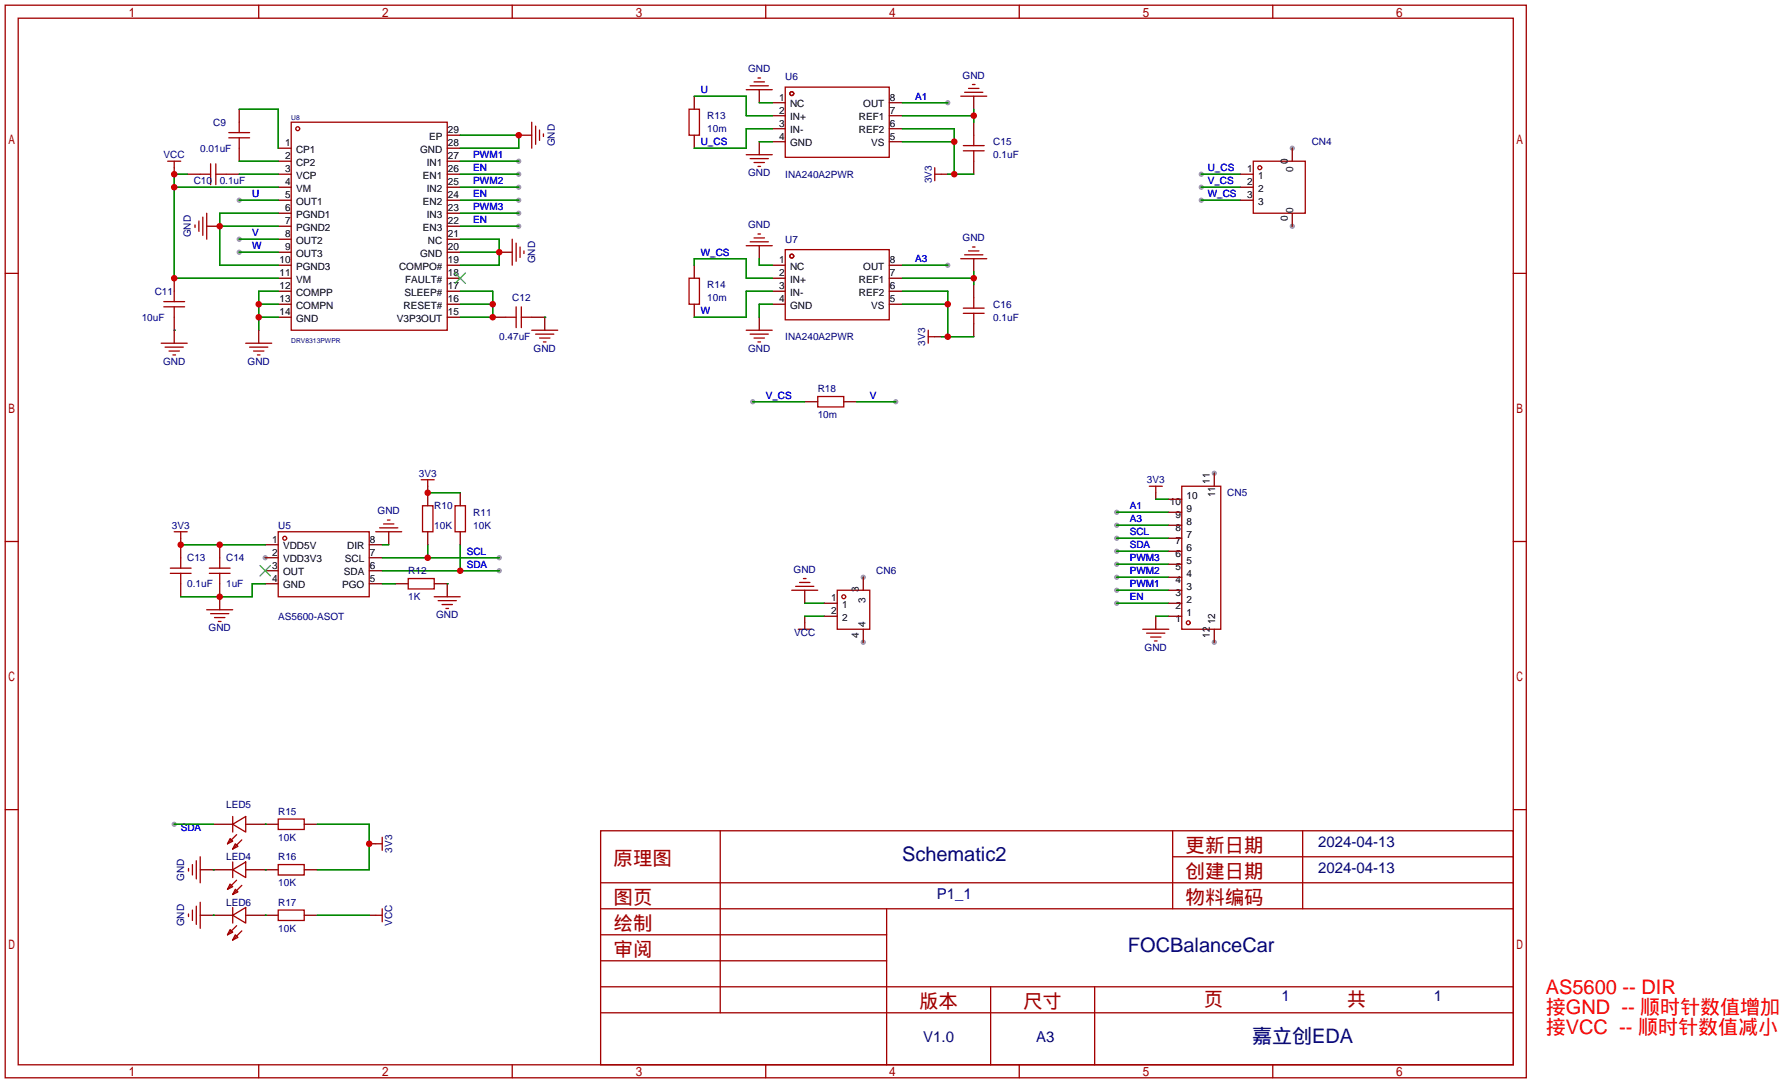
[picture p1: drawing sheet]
<svg xmlns="http://www.w3.org/2000/svg" width="349mm" height="212mm" viewBox="0 0 349 212" stroke-linecap="round" stroke-linejoin="round" font-family="sans-serif">
<g fill="#999">
<circle cx="51.8" cy="109" r=".51"/>
<circle cx="252.5" cy="44.2" r=".51"/>
<circle cx="252.5" cy="29" r=".51"/>
<circle cx="237.2" cy="92.5" r=".51"/>
<circle cx="237.2" cy="125.5" r=".51"/>
<circle cx="168.7" cy="112.8" r=".51"/>
<circle cx="168.7" cy="125.5" r=".51"/>
<circle cx="46.7" cy="39.1" r=".51"/>
<circle cx="46.7" cy="46.7" r=".51"/>
<circle cx="46.7" cy="49.3" r=".51"/>
<circle cx="101.3" cy="31.5" r=".51"/>
<circle cx="101.3" cy="34" r=".51"/>
<circle cx="101.3" cy="36.6" r=".51"/>
<circle cx="101.3" cy="39.1" r=".51"/>
<circle cx="101.3" cy="41.7" r=".51"/>
<circle cx="101.3" cy="44.2" r=".51"/>
<circle cx="97.5" cy="109" r=".51"/>
<circle cx="97.5" cy="111.5" r=".51"/>
<circle cx="185.2" cy="20.1" r=".51"/>
<circle cx="185.2" cy="51.8" r=".51"/>
<circle cx="34" cy="161" r=".51"/>
<circle cx="234.7" cy="34" r=".51"/>
<circle cx="234.7" cy="36.6" r=".51"/>
<circle cx="234.7" cy="39.1" r=".51"/>
<circle cx="175" cy="78.5" r=".51"/>
<circle cx="147.1" cy="78.5" r=".51"/>
<circle cx="218.2" cy="100.1" r=".51"/>
<circle cx="218.2" cy="102.6" r=".51"/>
<circle cx="218.2" cy="105.2" r=".51"/>
<circle cx="218.2" cy="107.7" r=".51"/>
<circle cx="218.2" cy="110.2" r=".51"/>
<circle cx="218.2" cy="112.8" r=".51"/>
<circle cx="218.2" cy="115.3" r=".51"/>
<circle cx="218.2" cy="117.9" r=".51"/>
</g>
<g fill="none" stroke="#a10000" stroke-width=".25">
<path d="M1 1h297.2v209.6h-297.2zM3.6 3.6h292.1v204.4h-292.1zM50.5 1v2.6M100.1 1v2.6M145.8 17.5h5.1M146.6 16.8h3.5M147.3 16h2.1M148.1 15.2h.5M149.6 1v2.6M153.4 17h20.3v13.7h-20.3zM187.7 18.8h5.1M188.5 18h3.5"/>
<path d="M189.2 17.3h2.1M190 16.5h.5M199.1 1v2.6M248.7 1v2.6M32.8 31.5h2.5M34 31.5v1.3M39.1 34h2M41.1 32v4.1M42.2 34h2M42.2 32v4.1M44.7 26.9h4.1M44.7 25.9h4.1"/>
<path d="M46.7 23.9v2M46.7 26.9v2.1M56.9 23.9h30.5v40.6h-30.5zM103.9 23.9v5.1M104.6 24.6v3.6M105.4 25.4v2M106.2 26.2v.5M134.6 21.3h2.1v5.1h-2.1zM145.8 30.2h5.1M146.6 31h3.5M147.3 31.8h2.1M148.1 32.5h.5"/>
<path d="M182.6 34h1.3M182.6 32.8v2.5M188.2 29.5h4.1M188.2 28.4h4.1M190.2 26.4v2M190.2 29.5v2M244.9 31.5h10.1v10.2h-10.1zM1 53.4h2.6M32 59.9h4.1M32 58.9h4.1M34 56.9v2M34 59.9v2.1"/>
<path d="M38.1 43.9v.5M38.9 43.2v2M39.6 42.4v3.6M40.4 41.7v5M100.1 46.7v5.1M100.8 47.5v3.6M100.8 59.9v4.1M101.6 48.3v2M101.9 59.9v4.1M102.4 49v.5M134.6 54.4h2.1v5h-2.1zM145.8 48h5.1"/>
<path d="M146.6 47.2h3.5M147.3 46.5h2.1M148.1 45.7h.5M153.4 48.8h20.3v13.7h-20.3zM187.7 50.5h5.1M188.5 49.8h3.5M189.2 49h2.1M190 48.3h.5M190.2 58.2v2M295.7 53.4h2.5M31.5 67.1h5.1M32.3 67.8h3.5"/>
<path d="M33 68.6h2.1M33.8 69.3h.5M48 67.1h5.1M48.8 67.8h3.5M49.5 68.6h2.1M50.3 69.3h.5M98.8 62h2M101.9 62h2M103.9 64.5h5.1M104.6 65.3h3.6M105.4 66h2M106.2 66.8h.5"/>
<path d="M145.8 64.5h5.1M146.6 65.3h3.5M147.3 66h2.1M148.1 66.8h.5M159.8 77.5h5v2h-5zM181.4 64.5v2.6M181.4 65.8h1.2M188.2 61.2h4.1M188.2 60.2h4.1M190.2 61.2v2M82.3 93.7h2.5M82.5 98.8h2.1v5.1h-2.1z"/>
<path d="M83.6 93.7v1.3M88.9 98.8h2v5.1h-2zM224.5 95h2.6M225.8 95v1.3M230.9 95h7.6v27.9h-7.6zM1 105.8h2.6M33.3 112h4M33.3 111h4M34 103.9h2.6M35.3 103.9v1.3M35.3 109v2M35.3 112v2"/>
<path d="M40.4 119.1h5.1M40.9 112h4.1M40.9 111h4.1M41.1 119.9h3.6M42.9 109v2M42.9 112v2M54.4 103.9h17.7v12.7h-17.7zM73.4 103.9h5.1M74.2 103.1h3.5M74.9 102.4h2.1M75.7 101.6h.5M79.8 113h5v2.1h-5z"/>
<path d="M84.8 116.6h5.1M85.6 117.3h3.6M86.4 118.1h2M87.1 118.9h.5M154.7 115.3h5.1M155.4 114.6h3.6M156.2 113.8h2M157 113h.5M163.6 115.3h6.3v7.6h-6.3zM295.7 105.8h2.5M41.9 120.6h2M42.7 121.4h.5"/>
<path d="M156 122.9h2.5M157.2 121.7v1.2M223.3 122.9h5M224 123.7h3.6M224.8 124.5h2M225.6 125.2h.5M1 158.2h2.6M45.5 159.5v3.1M295.7 158.2h2.5M36.8 169.7v.5M36.8 178.6v.5M37.6 168.9v2"/>
<path d="M37.6 177.8v2M38.4 168.1v3.6M38.4 177v3.6M39.1 167.4v5.1M39.1 176.3v5.1M45 172.7l.5 .5-1.1 .5zM45 163.8l.5 .5-1.1 .5zM45.5 169.9l2.5-1.5v3.1zM45.5 161l2.5-1.5v3.1zM45.5 178.8l2.5-1.5v3zM45.5 168.4v3.1M45.5 177.3v3"/>
<path d="M46 173.7l.5 .5-1 .6zM46 164.8l.5 .6-1 .5zM46.2 172l-1.8 1.7M46.2 163.1l-1.8 1.7M47.2 173l-1.7 1.8M47.2 164.1l-1.7 1.8M54.4 160h5v2.1h-5zM54.4 168.9h5v2h-5zM54.4 177.8h5v2h-5zM73.4 164.8h1.3M73.4 178.8h1.3M74.7 163.6v2.5"/>
<path d="M74.7 177.5v2.6M117.3 162.3h178.4v45.7h-178.4zM117.3 177.5h178.4M117.3 172.5h178.4M140.7 162.3v35.6M173.2 177.5v30.5M229.1 162.3v15.2M229.1 167.4h66.6M254.5 162.3v15.2M45 181.6l.5 .5-1.1 .5zM46 182.6l.5 .5-1 .5zM46.2 180.8l-1.8 1.8"/>
<path d="M47.2 181.9l-1.7 1.7M117.3 182.6h55.9M117.3 197.9h178.4M117.3 192.8h178.4M117.3 187.7h55.9M193.5 192.8v15.2M213.9 192.8v15.2M50.5 208v2.6M100.1 208v2.6M149.6 208v2.6M199.1 208v2.6M248.7 208v2.6"/>
<circle cx="154.7" cy="18.3" r=".38"/>
<circle cx="58.2" cy="25.1" r=".38"/>
<circle cx="246.1" cy="32.8" r=".38"/>
<circle cx="154.7" cy="50" r=".38"/>
<circle cx="55.6" cy="105.2" r=".38"/>
<circle cx="164.8" cy="116.6" r=".38"/>
<circle cx="232.2" cy="121.7" r=".38"/>
</g>
<g fill="none" stroke="#870000" stroke-width=".25">
<path d="M135.6 18.8v2.5M148.3 17.5v2.6M190.2 18.8v2.5M34 32.8v1.2M36.6 34h2.5M44.2 34h2.5M46.7 21.3v2.6M46.7 29v2.5M54.4 29h2.5M54.4 31.5h2.5M54.4 34h2.5M54.4 36.6h2.5"/>
<path d="M54.4 39.1h2.5M87.4 29h2.5M87.4 31.5h2.5M87.4 34h2.5M87.4 36.6h2.5M87.4 39.1h2.5M87.4 26.4h2.5M101.3 26.4h2.6M135.6 26.4v2.6M148.3 27.7v2.5M150.9 20.1h2.5M150.9 22.6h2.5"/>
<path d="M150.9 25.1h2.5M150.9 27.7h2.5M173.7 20.1h2.6M173.7 22.6h2.6M173.7 25.1h2.6M173.7 27.7h2.6M183.9 34h1.3M190.2 23.9v2.5M190.2 31.5v2.5M242.3 34h2.6M242.3 36.6h2.6M242.3 39.1h2.6"/>
<path d="M252.5 29v2.5M34 54.4v2.5M40.4 44.2h2.5M54.4 51.8h2.5M54.4 54.4h2.5M54.4 56.9h2.5M54.4 59.4h2.5M54.4 41.7h2.5M54.4 44.2h2.5M54.4 46.7h2.5M54.4 49.3h2.5M87.4 51.8h2.5"/>
<path d="M87.4 54.4h2.5M87.4 56.9h2.5M87.4 59.4h2.5M87.4 41.7h2.5M87.4 44.2h2.5M87.4 46.7h2.5M87.4 49.3h2.5M97.5 49.3h2.6M135.6 51.8v2.6M135.6 59.4v2.6M148.3 48v2.5M150.9 51.8h2.5"/>
<path d="M150.9 54.4h2.5M150.9 56.9h2.5M150.9 59.4h2.5M173.7 51.8h2.6M173.7 54.4h2.6M173.7 56.9h2.6M173.7 59.4h2.6M190.2 50.5v2.6M190.2 55.6v2.6M252.5 41.7v2.5M34 62v5.1M50.5 64.5v2.6"/>
<path d="M54.4 62h2.5M87.4 62h2.5M96.3 62h2.5M103.9 62h2.5v2.5M148.3 62v2.5M157.2 78.5h2.6M164.8 78.5h2.6M182.6 65.8h1.3M190.2 63.2v2.6M83.6 95v3.8M89.9 96.3v2.5M225.8 96.3v1.2"/>
<path d="M228.3 97.5h2.6M237.2 92.5v2.5M35.3 105.2v3.8M35.3 114v2.6M42.9 106.4v2.6M42.9 114v5.1M51.8 106.4h2.6M51.8 109h2.6M51.8 111.5h2.6M51.8 114h2.6M72.1 106.4h2.6M72.1 109h2.6"/>
<path d="M72.1 111.5h2.6M72.1 114h2.6M75.9 103.9v2.5M77.2 114h2.6M83.6 103.9v2.5M84.8 114h2.6v2.6M89.9 103.9v2.5M157.2 115.3v2.6M161 117.9h2.6M168.7 112.8v2.5M228.3 117.9h2.6M228.3 115.3h2.6"/>
<path d="M228.3 112.8h2.6M228.3 110.2h2.6M228.3 107.7h2.6M228.3 105.2h2.6M228.3 102.6h2.6M228.3 100.1h2.6M157.2 120.4v1.3M161 120.4h2.6M168.7 122.9v2.6M225.8 120.4v2.5M228.3 120.4h2.6M237.2 122.9v2.6"/>
<path d="M39.1 169.9h6.4M39.1 178.8h6.4M41.7 161h3.8M48 161h6.4M48 169.9h6.4M48 178.8h6.4M59.4 161h2.6M59.4 169.9h2.6M59.4 178.8h2.6M72.1 178.8h1.3M72.1 164.8h1.3"/>
</g>
<path d="M88.9 53.3l2 2.1M90.9 53.3l-2 2.1M50.8 110.5l2 2M52.8 110.5l-2 2" fill="none" stroke="#3c3" stroke-width=".25"/>
<g fill="none" stroke="#008700" stroke-width=".25">
<path d="M135.6 18.8h10.2v3.8h5.1M34 36.6h20.4M36.6 34h-2.6v20.4h20.4M46.7 31.5h7.7M46.7 21.3h7.7v7.7M46.7 34h7.7M46.7 39.1h7.7M89.9 31.5h11.4M89.9 34h11.4M89.9 36.6h11.4M89.9 39.1h11.4M89.9 26.4h11.4v2.6h-11.4"/>
<path d="M148.3 20.1h2.6M148.3 27.7h2.6M150.9 25.1h-5.1v3.9h-10.2M176.3 20.1h8.9M176.3 22.6h13.9M176.3 25.1h10.1v8.9M176.3 27.7h10.1M185.2 34h5M190.2 21.3v2.6M234.7 34h7.6M234.7 36.6h7.6M234.7 39.1h7.6"/>
<path d="M42.9 44.2h11.5M46.7 46.7h7.7M46.7 49.3h7.7M50.5 59.4h3.9M54.4 56.9h-3.9v7.6M54.4 41.7h-11.5v10.1h11.5M89.9 46.7h7.6v5.1h-7.6M89.9 49.3h7.6M89.9 56.9h6.4v5.1h-6.4M89.9 59.4h6.4M89.9 44.2h11.4M89.9 41.7h11.4"/>
<path d="M135.6 51.8v-1.3h10.2v3.9h5.1M148.3 50.5v1.3h2.6M150.9 56.9h-5.1v5.1h-10.2M150.9 59.4h-2.6v2.6M176.3 54.4h13.9M176.3 59.4h8.9M176.3 56.9h8.9v8.9M176.3 51.8h8.9M190.2 53.1v2.5M34 64.5h.1M50.5 62h3.9M106.4 62h.1"/>
<path d="M147.1 78.5h10.1M167.4 78.5h7.6M183.9 65.8h6.3M83.6 96.3h6.3M225.8 97.5h2.5M35.3 106.4h16.5M51.8 114h-2.5v2.6h-14M74.7 114h2.5M74.7 106.4h1.2M74.7 109h22.8M74.7 111.5h22.8M83.6 106.4v2.6"/>
<path d="M87.4 114h.1M89.9 106.4v5.1M157.2 117.9h3.8M218.2 100.1h10.1M218.2 102.6h10.1M218.2 105.2h10.1M218.2 107.7h10.1M218.2 110.2h10.1M218.2 112.8h10.1M218.2 115.3h10.1M218.2 117.9h10.1M157.2 120.4h3.8"/>
<path d="M225.8 120.4h2.5M34 161h7.7M41.7 169.9h.1M41.7 178.8h.1M51.8 169.9h.1M51.8 161h.1M51.8 178.8h.1M62 161h10.1v8.9h-10.1M62 178.8h10.1"/>
</g>
<g fill="#c00">
<circle cx="34" cy="36.6" r=".63"/>
<circle cx="34" cy="34" r=".63"/>
<circle cx="34" cy="54.4" r=".63"/>
<circle cx="50.5" cy="62" r=".63"/>
<circle cx="50.5" cy="59.4" r=".63"/>
<circle cx="42.9" cy="44.2" r=".63"/>
<circle cx="101.3" cy="26.4" r=".63"/>
<circle cx="97.5" cy="49.3" r=".63"/>
<circle cx="96.3" cy="59.4" r=".63"/>
<circle cx="96.3" cy="62" r=".63"/>
<circle cx="42.9" cy="116.6" r=".63"/>
<circle cx="35.3" cy="106.4" r=".63"/>
<circle cx="42.9" cy="106.4" r=".63"/>
<circle cx="83.6" cy="109" r=".63"/>
<circle cx="89.9" cy="111.5" r=".63"/>
<circle cx="83.6" cy="96.3" r=".63"/>
<circle cx="190.2" cy="22.6" r=".63"/>
<circle cx="186.4" cy="34" r=".63"/>
<circle cx="186.4" cy="27.7" r=".63"/>
<circle cx="190.2" cy="54.4" r=".63"/>
<circle cx="185.2" cy="65.8" r=".63"/>
<circle cx="185.2" cy="59.4" r=".63"/>
<circle cx="72.1" cy="164.8" r=".63"/>
</g>
<g font-size="3.9" fill="#000080">
<text x="176.2" y="168.2">Schematic2</text>
<text x="220.4" y="185.9">FOCBalanceCar</text>
<text x="244.6" y="203.7">嘉立创EDA</text>
</g>
<g font-size="3.9" fill="#f00">
<text x="302" y="194.2">AS5600 -- DIR</text>
<text x="302" y="198.1">接GND -- 顺时针数值增加</text>
<text x="302" y="202">接VCC -- 顺时针数值减小</text>
</g>
<g font-size="3.8" fill="#a00000">
<text x="231.6" y="166.4">更新日期</text>
<text x="119.9" y="168.9">原理图</text>
<text x="231.6" y="171.5">创建日期</text>
<text x="119.9" y="176.5">图页</text>
<text x="231.6" y="176.5">物料编码</text>
<text x="119.9" y="181.6">绘制</text>
<text x="119.9" y="186.7">审阅</text>
<text x="179.6" y="196.9">版本</text>
<text x="199.9" y="196.9">尺寸</text>
<text x="235.2" y="196.6">页</text>
<text x="263.1" y="196.6">共</text>
</g>
<g font-size="2.9" fill="#000080">
<text x="257.6" y="165.4">2024-04-13</text>
<text x="257.6" y="170.5">2024-04-13</text>
<text x="183" y="175.6">P1_1</text>
<text x="250.4" y="195.7">1</text>
<text x="280.1" y="195.7">1</text>
<text x="180.4" y="203.5">V1.0</text>
<text x="202.4" y="203.5">A3</text>
</g>
<g font-size="2" fill="#000080">
<text x="146.2" y="14.1">GND</text>
<text x="153.4" y="15.7">U6</text>
<text x="188.1" y="15.4">GND</text>
<text x="138.2" y="23.3">R13</text>
<text x="39.1" y="29.6">0.01uF</text>
<text x="41.7" y="24.6">C9</text>
<text x="108.4" y="28.6" transform="rotate(-90 108.4 28.6)">GND</text>
<text x="138.2" y="25.8">10m</text>
<text x="194.1" y="28.4">C15</text>
<text x="256.3" y="28.4">CN4</text>
<text x="32" y="30.9">VCC</text>
<text x="37.8" y="36">C10</text>
<text x="42.9" y="36">0.1uF</text>
<text x="146.2" y="34.4">GND</text>
<text x="153.4" y="34.7">INA240A2PWR</text>
<text x="182" y="35.8" transform="rotate(-90 182 35.8)">3V3</text>
<text x="194.1" y="30.9">0.1uF</text>
<text x="37.3" y="46.4" transform="rotate(-90 37.3 46.4)">GND</text>
<text x="146.2" y="44.6">GND</text>
<text x="153.4" y="47.4">U7</text>
<text x="188.1" y="47.1">GND</text>
<text x="104.6" y="51.4" transform="rotate(-90 104.6 51.4)">GND</text>
<text x="30.2" y="57.6">C11</text>
<text x="100.1" y="58.9">C12</text>
<text x="138.2" y="56.3">R14</text>
<text x="138.2" y="58.9">10m</text>
<text x="27.7" y="62.7">10uF</text>
<text x="194.1" y="60.1">C16</text>
<text x="194.1" y="62.7">0.1uF</text>
<text x="31.9" y="71.3">GND</text>
<text x="48.4" y="71.3">GND</text>
<text x="97.5" y="66.5">0.47uF</text>
<text x="104.3" y="68.7">GND</text>
<text x="146.2" y="68.7">GND</text>
<text x="153.4" y="66.5">INA240A2PWR</text>
<text x="180.8" y="67.5" transform="rotate(-90 180.8 67.5)">3V3</text>
<text x="159.8" y="76.6">R18</text>
<text x="159.8" y="81.7">10m</text>
<text x="81.8" y="93.1">3V3</text>
<text x="224.1" y="94.4">3V3</text>
<text x="73.8" y="100.5">GND</text>
<text x="84.8" y="99.5">R10</text>
<text x="92.5" y="100.8">R11</text>
<text x="239.8" y="97">CN5</text>
<text x="33.6" y="103.3">3V3</text>
<text x="54.4" y="103.3">U5</text>
<text x="84.8" y="103.3">10K</text>
<text x="92.5" y="103.3">10K</text>
<text x="36.6" y="109.7">C13</text>
<text x="44.2" y="109.7">C14</text>
<text x="79.8" y="112.2">R12</text>
<text x="155.1" y="111.9">GND</text>
<text x="171.2" y="112.2">CN6</text>
<text x="36.6" y="114.7">0.1uF</text>
<text x="44.2" y="114.7">1uF</text>
<text x="79.8" y="117.3">1K</text>
<text x="40.8" y="123.3">GND</text>
<text x="54.4" y="121.1">AS5600-ASOT</text>
<text x="85.2" y="120.8">GND</text>
<text x="155.2" y="124.3">VCC</text>
<text x="223.6" y="127.1">GND</text>
<text x="44.2" y="157.9">LED5</text>
<text x="54.4" y="159.2">R15</text>
<text x="54.4" y="164.3">10K</text>
<text x="76.6" y="166.6" transform="rotate(-90 76.6 166.6)">3V3</text>
<text x="36" y="172.1" transform="rotate(-90 36 172.1)">GND</text>
<text x="44.2" y="168.1">LED4</text>
<text x="54.4" y="168.1">R16</text>
<text x="54.4" y="173.2">10K</text>
<text x="44.2" y="177">LED6</text>
<text x="54.4" y="177">R17</text>
<text x="36" y="181" transform="rotate(-90 36 181)">GND</text>
<text x="54.4" y="182">10K</text>
<text x="76.6" y="180.9" transform="rotate(-90 76.6 180.9)">VCC</text>
</g>
<g font-size="2" fill="#00f">
<text x="136.9" y="18.2">U</text>
<text x="178.8" y="19.5">A1</text>
<text x="136.9" y="28.4">U_CS</text>
<text x="92.5" y="30.9">PWM1</text>
<text x="92.5" y="33.5">EN</text>
<text x="92.5" y="36">PWM2</text>
<text x="236" y="33.5">U_CS</text>
<text x="236" y="36">V_CS</text>
<text x="49.3" y="38.5">U</text>
<text x="92.5" y="38.5">EN</text>
<text x="92.5" y="41.1">PWM3</text>
<text x="236" y="38.5">W_CS</text>
<text x="49.3" y="46.2">V</text>
<text x="92.5" y="43.6">EN</text>
<text x="49.3" y="48.7">W</text>
<text x="136.9" y="50">W_CS</text>
<text x="178.8" y="51.2">A3</text>
<text x="136.9" y="61.4">W</text>
<text x="149.6" y="77.9">V_CS</text>
<text x="169.9" y="77.9">V</text>
<text x="220.7" y="99.5">A1</text>
<text x="220.7" y="102">A3</text>
<text x="220.7" y="104.6">SCL</text>
<text x="220.7" y="107.1">SDA</text>
<text x="91.2" y="108.4">SCL</text>
<text x="91.2" y="110.9">SDA</text>
<text x="220.7" y="109.7">PWM3</text>
<text x="220.7" y="112.2">PWM2</text>
<text x="220.7" y="114.7">PWM1</text>
<text x="220.7" y="117.3">EN</text>
<text x="35.3" y="162.4">SDA</text>
</g>
<g font-size="2">
<text x="152.2" y="19.7">1</text>
<text x="152.2" y="22.3">2</text>
<text x="154.4" y="21">NC</text>
<text x="154.4" y="23.5">IN+</text>
<text x="167.8" y="23.5">REF1</text>
<text x="168.7" y="21">OUT</text>
<text x="173.9" y="22.3">7</text>
<text x="173.9" y="19.7">8</text>
<text x="55.7" y="28.6">1</text>
<text x="57.8" y="29.9">CP1</text>
<text x="82.1" y="29.9">GND</text>
<text x="83.8" y="27.3">EP</text>
<text x="87.5" y="28.6">28</text>
<text x="87.5" y="26.1">29</text>
<text x="152.2" y="24.8">3</text>
<text x="152.2" y="27.3">4</text>
<text x="154.4" y="26.1">IN-</text>
<text x="154.4" y="28.6">GND</text>
<text x="167.8" y="26.1">REF2</text>
<text x="170.2" y="28.6">VS</text>
<text x="173.9" y="27.3">5</text>
<text x="173.9" y="24.8">6</text>
<text x="55.7" y="31.1">2</text>
<text x="55.7" y="33.7">3</text>
<text x="57.8" y="32.4">CP2</text>
<text x="57.8" y="35">VCP</text>
<text x="82.6" y="35">EN1</text>
<text x="83.4" y="32.4">IN1</text>
<text x="87.5" y="33.7">26</text>
<text x="87.5" y="31.1">27</text>
<text x="243.6" y="33.7">1</text>
<text x="245.8" y="35">1</text>
<text x="251.6" y="32" transform="rotate(-90 251.6 32)">0</text>
<text x="252.7" y="33.6" transform="rotate(-90 252.7 33.6)">0</text>
<text x="55.7" y="36.2">4</text>
<text x="55.7" y="38.8">5</text>
<text x="55.7" y="41.3">6</text>
<text x="57.8" y="37.5">VM</text>
<text x="57.8" y="40">OUT1</text>
<text x="82.6" y="40">EN2</text>
<text x="83.4" y="37.5">IN2</text>
<text x="87.5" y="41.3">23</text>
<text x="87.5" y="38.8">24</text>
<text x="87.5" y="36.2">25</text>
<text x="243.6" y="36.2">2</text>
<text x="243.6" y="38.8">3</text>
<text x="245.8" y="37.5">2</text>
<text x="245.8" y="40">3</text>
<text x="252.7" y="41.6" transform="rotate(-90 252.7 41.6)">0</text>
<text x="55.7" y="43.8">7</text>
<text x="55.7" y="46.4">8</text>
<text x="57.8" y="42.6">PGND1</text>
<text x="57.8" y="45.1">PGND2</text>
<text x="57.8" y="47.7">OUT2</text>
<text x="82.6" y="45.1">EN3</text>
<text x="83.4" y="42.6">IN3</text>
<text x="83.6" y="47.7">NC</text>
<text x="87.5" y="46.4">21</text>
<text x="87.5" y="43.8">22</text>
<text x="251.6" y="43.2" transform="rotate(-90 251.6 43.2)">0</text>
<text x="54.6" y="51.5">10</text>
<text x="55.7" y="48.9">9</text>
<text x="57.8" y="50.2">OUT3</text>
<text x="57.8" y="52.7">PGND3</text>
<text x="78" y="52.7">COMPO#</text>
<text x="82.1" y="50.2">GND</text>
<text x="87.5" y="51.5">19</text>
<text x="87.5" y="48.9">20</text>
<text x="152.2" y="51.5">1</text>
<text x="154.4" y="52.7">NC</text>
<text x="168.7" y="52.7">OUT</text>
<text x="173.9" y="51.5">8</text>
<text x="54.6" y="54">11</text>
<text x="54.6" y="56.5">12</text>
<text x="54.6" y="59.1">13</text>
<text x="57.8" y="55.3">VM</text>
<text x="57.8" y="57.8">COMPP</text>
<text x="79.1" y="57.8">SLEEP#</text>
<text x="79.2" y="55.3">FAULT#</text>
<text x="87.5" y="59.1">16</text>
<text x="87.5" y="56.5">17</text>
<text x="87.5" y="54">18</text>
<text x="152.2" y="54">2</text>
<text x="152.2" y="56.5">3</text>
<text x="152.2" y="59.1">4</text>
<text x="154.4" y="55.3">IN+</text>
<text x="154.4" y="57.8">IN-</text>
<text x="167.8" y="57.8">REF2</text>
<text x="167.8" y="55.3">REF1</text>
<text x="173.9" y="59.1">5</text>
<text x="173.9" y="56.5">6</text>
<text x="173.9" y="54">7</text>
<text x="54.6" y="61.6">14</text>
<text x="57.8" y="60.4">COMPN</text>
<text x="57.8" y="62.9">GND</text>
<text x="77.5" y="62.9">V3P3OUT</text>
<text x="78.8" y="60.4">RESET#</text>
<text x="87.5" y="61.6">15</text>
<text x="154.4" y="60.4">GND</text>
<text x="170.2" y="60.4">VS</text>
<text x="236.4" y="94.5" transform="rotate(-90 236.4 94.5)">11</text>
<text x="228.6" y="98.7">10</text>
<text x="229.7" y="101.2">9</text>
<text x="231.8" y="99.9">9</text>
<text x="231.8" y="97.4">10</text>
<text x="237.4" y="97.2" transform="rotate(-90 237.4 97.2)">11</text>
<text x="53.1" y="106.1">1</text>
<text x="55.3" y="107.3">VDD5V</text>
<text x="67.8" y="107.3">DIR</text>
<text x="72.3" y="106.1">8</text>
<text x="229.7" y="106.3">7</text>
<text x="229.7" y="103.8">8</text>
<text x="231.8" y="107.6">6</text>
<text x="231.8" y="105">7</text>
<text x="231.8" y="102.5">8</text>
<text x="53.1" y="108.6">2</text>
<text x="53.1" y="111.2">3</text>
<text x="53.1" y="113.7">4</text>
<text x="55.3" y="109.9">VDD3V3</text>
<text x="55.3" y="112.4">OUT</text>
<text x="67.2" y="112.4">SDA</text>
<text x="67.4" y="109.9">SCL</text>
<text x="72.3" y="113.7">5</text>
<text x="72.3" y="111.2">6</text>
<text x="72.3" y="108.6">7</text>
<text x="229.7" y="113.9">4</text>
<text x="229.7" y="111.4">5</text>
<text x="229.7" y="108.8">6</text>
<text x="231.8" y="112.6">4</text>
<text x="231.8" y="110.1">5</text>
<text x="55.3" y="115">GND</text>
<text x="66.9" y="115">PGO</text>
<text x="162.4" y="117.5">1</text>
<text x="164.5" y="118.8">1</text>
<text x="167.8" y="115.7" transform="rotate(-90 167.8 115.7)">3</text>
<text x="169.1" y="117.8" transform="rotate(-90 169.1 117.8)">3</text>
<text x="229.7" y="119">2</text>
<text x="229.7" y="116.5">3</text>
<text x="231.8" y="117.7">2</text>
<text x="231.8" y="115.2">3</text>
<text x="162.4" y="120">2</text>
<text x="164.5" y="121.3">2</text>
<text x="167.8" y="124.6" transform="rotate(-90 167.8 124.6)">4</text>
<text x="169.1" y="122.5" transform="rotate(-90 169.1 122.5)">4</text>
<text x="229.7" y="121.5">1</text>
<text x="231.8" y="120.3">1</text>
<text x="236.4" y="124.6" transform="rotate(-90 236.4 124.6)">12</text>
<text x="237.4" y="121.9" transform="rotate(-90 237.4 121.9)">12</text>
</g>
<g font-size="1.3" fill="#000080">
<text x="56.9" y="23.5">U8</text>
<text x="56.9" y="67.1">DRV8313PWPR</text>
</g>
</svg>
